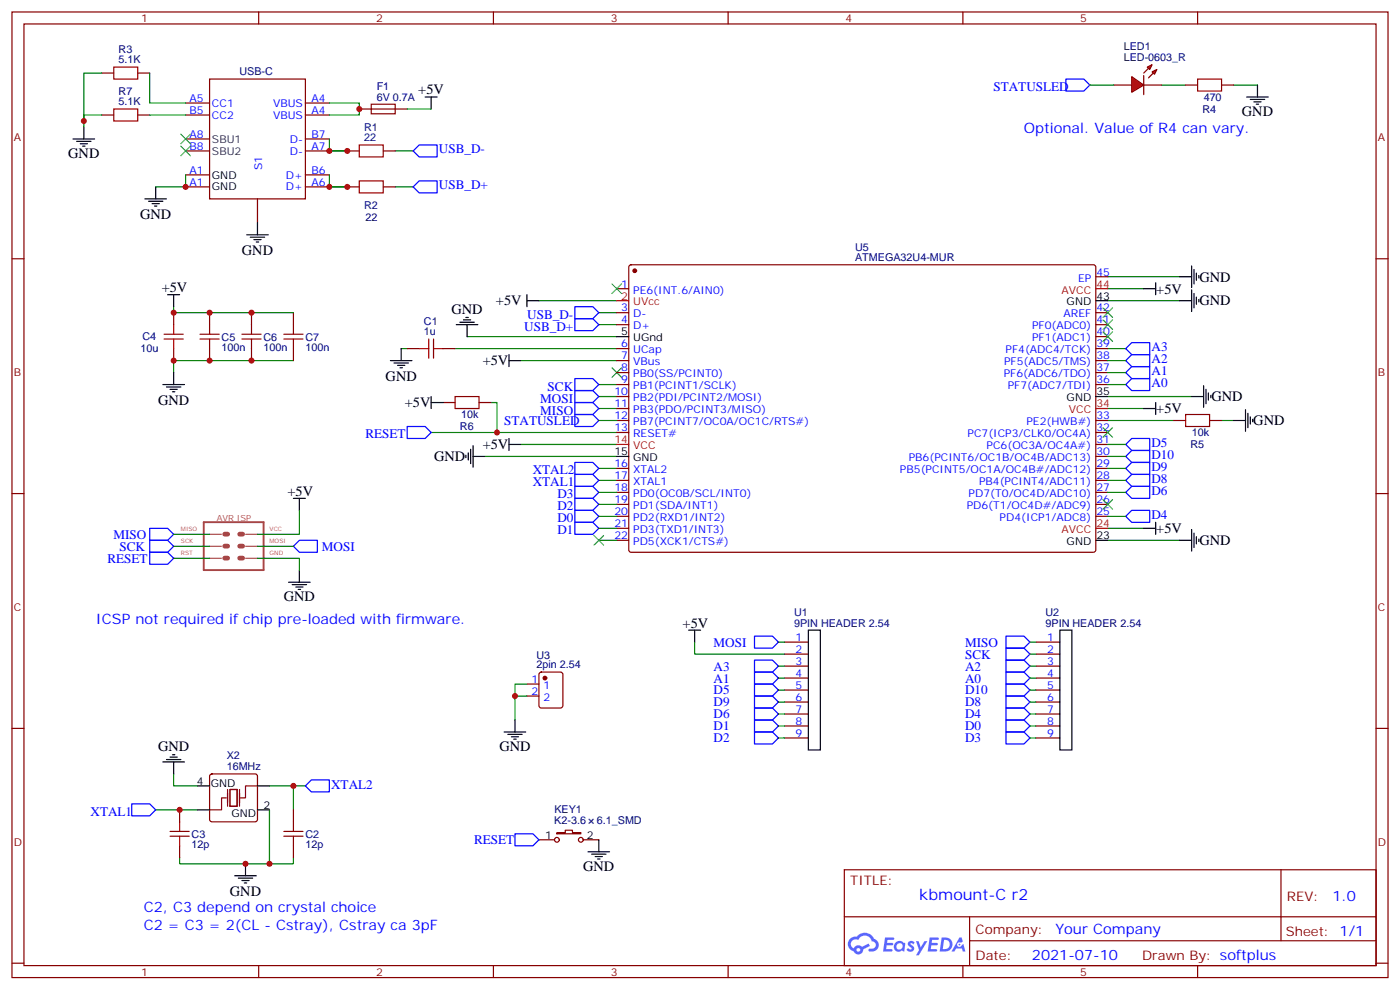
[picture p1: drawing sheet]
<svg xmlns="http://www.w3.org/2000/svg" width="412mm" height="292mm" viewBox="0 0 412 292" stroke-linecap="round" stroke-linejoin="round" font-family="sans-serif">
<g fill="none" stroke="#870000" stroke-width=".35">
<path d="M3.5 3.5h405.4v284.4h-405.4zM7.1 7.1h398.2v277.2h-398.2zM76.2 3.5v3.6M145.3 3.5v3.6M214.5 3.5v3.6M283.6 3.5v3.6M352.8 3.5v3.6M3.5 76.2h3.6M405.3 76.2h3.6M3.5 145.3h3.6M405.3 145.3h3.6M3.5 214.5h3.6"/>
<path d="M405.3 214.5h3.6M248.7 256.1h156.6v28.2h-156.6zM377.3 256.1v20.9M248.7 270h156.5M285.6 277h119.6M285.6 270v14.1M3.5 283.6h3.6M76.2 284.3v3.6M145.3 284.3v3.6M214.5 284.3v3.6M283.6 284.3v3.6M352.8 284.3v3.6"/>
<path d="M405.3 283.6h3.6"/>
</g>
<g fill="#5487ff">
<path d="M267.7 277.3a1.22 1.22 0 0 1 1.7 .3l-.4 .5a.47 .47 0 0 0-.3-.4 .47 .47 0 0 0-.5 .2l.1 .3a1.14 1.14 0 0 1 .8 1.7 1.14 1.14 0 0 1-1.9 0l-.2-.2 .5-.5 .7 .4a.29 .29 0 0 0 .3-.3 .29 .29 0 0 0-.2-.3 1.04 1.04 0 0 1-.6-1.7z"/>
<path d="M260.7 276h2.4l.3 .2-.2 .5-1.8 .1-.1 .8h1.5l.3 .4-.3 .4h-1.6l-.2 1.1h1.7l.2 .3-.2 .3-2.6 .1z"/>
<path d="M273.8 276h2.4l.3 .2-.1 .5-1.8 .1-.2 .8h1.6l.3 .4-.4 .4h-1.6l-.1 1.1h1.7l.2 .3-.2 .3-2.6 .1z"/>
<path d="M282.6 276.1h.7l.3 1.2-.6 .3a.69 .69 0 0 0-1 .3 .69 .69 0 0 0 .4 1 .69 .69 0 0 0 .9-.7l.5-.2 .6 2.2h-.8l-.2-.9h-1.8l-.5 .9h-.8z"/>
<path d="M269.8 277.1h.8l.6 1.8 1.1-1.8h.9l-2.6 4.2h-.8l.9-1.5z"/>
<path d="M277.4 276.1l-.6 4.1h1.3a2.11 2.11 0 0 0 2.5-2.1 2.11 2.11 0 0 0-2.5-2zM278.1 276.8a1.39 1.39 0 0 1 1.7 1.4 1.39 1.39 0 0 1-1.8 1.3h-.3z"/>
<path d="M263.7 277.7a1.54 1.54 0 0 0-.1 2.1 1.54 1.54 0 0 0 2.2 .2l.6 .2 .3-2.3-.2-.2-.4-.1a1.49 1.49 0 0 0-2.4 .1zM264 278.7a.94 .94 0 0 1 1.8 0 .94 .94 0 0 1-1.8 0z"/>
<path d="M250.4 276.4a2.18 2.18 0 0 0 1.1 3.7 1.44 1.44 0 0 0 1.6 1 1.44 1.44 0 0 0 1.2-1.5l2-1-.5-.8-1.9 1a1.47 1.47 0 0 0-2.4 .4 1.39 1.39 0 0 1-.7-1.9 1.39 1.39 0 0 1 2-.5 2.12 2.12 0 0 1 2.2-1.3 2.12 2.12 0 0 1 1.9 1.7 1.14 1.14 0 0 1 1.1 1.4 1.14 1.14 0 0 1-1.7 .8 .43 .43 0 0 0-.5 .3 .43 .43 0 0 0 .4 .5 1.98 1.98 0 0 0 2.5-1.2 1.98 1.98 0 0 0-1.2-2.5 3.1 3.1 0 0 0-5.3-.7l-.9 .1zM252.3 279.7a.55 .55 0 0 1 1.1 0 .55 .55 0 0 1-1.1 0z"/>
<circle cx="282.6" cy="278.1" r=".26"/>
</g>
<g fill="none" stroke="#870000" stroke-width=".35">
<path d="M349.2 25h3.6M359.8 25h3.6M61.7 92.1v3.5M74.1 92.1v3.5M86.4 92.1v3.5M61.7 102.7v3.5M74.1 102.7v3.5M86.4 102.7v3.5M130.5 118.5h3.6M141.1 118.5h3.5M345.7 123.8h3.5M356.3 123.8h3.5"/>
<path d="M159 198.1l.5-.2h5.6l.7 .4v9.5l-.5 .6-5.8 .1-.7-.5-.1-9.4zM155.2 201.4h3.5M155.2 205h3.5"/>
</g>
<circle cx="160.5" cy="199.7" r=".53" fill="#870000" stroke="#870000" stroke-width=".35"/>
<path d="M342.2 25h7M363.4 25h7M137.6 99.1h44.1M61.7 106.2h24.7M144.6 118.5h1.8v8.9M326.3 102.7h5.3M326.3 123.8h19.4M359.8 123.8h3.6" fill="none" stroke="#008700" stroke-width=".35"/>
<g fill="none" stroke="#a10000" stroke-width=".35">
<path d="M352.8 23.3h7v3.5h-7zM58.9 99.8h5.7M58.9 98.4h5.7M61.7 95.6v2.8M61.7 99.8v2.9M71.3 99.8h5.6M71.3 98.4h5.6M74.1 95.6v2.8M74.1 99.8v2.9M83.6 99.8h5.7M83.6 98.4h5.7M86.4 95.6v2.8"/>
<path d="M86.4 99.8v2.9M134.1 116.8h7v3.5h-7zM349.2 122.1h7.1v3.5h-7.1z"/>
</g>
<g fill="none" stroke="#000" stroke-width=".35">
<path d="M367.2 28.6h6.4M368.3 29.3h4.2M369.4 30h2.1M370.1 30.7h.7M370.4 25v3.6M134.4 95.6h6.4M135.5 94.9h4.2M136.5 94.2h2.1M137.2 93.5h.7M137.6 95.6v3.5M127 118.5h3.5M127 116.8v3.5"/>
<path d="M363.4 123.8h3.5M366.9 120.6v6.4M367.6 121.7v4.2M368.3 122.8v2.1M369 123.5v.7"/>
</g>
<path d="M180.3 108.3l2.8 2.8M183.1 108.3l-2.8 2.8" fill="none" stroke="#3c3" stroke-width=".35"/>
<g fill="#f00" stroke="#870000" stroke-width=".35">
<path d="M333.4 22.6l3.5 2.4-3.5 2.2z"/>
<path d="M336.9 22.2v5.7z"/>
</g>
<g fill="#870000" stroke="#870000" stroke-width=".35">
<path d="M336.9 21.5l1.4-1.4z"/>
<path d="M338.3 22.9l1.4-1.4z"/>
</g>
<g fill="#f00" stroke="#870000" stroke-width=".35">
<path d="M338 19.8l1.4-.7-.7 1.4z"/>
<path d="M339.4 21.2l1.4-.7-.7 1.4z"/>
</g>
<g fill="none" stroke="#870000" stroke-width=".35">
<path d="M30 33.9h3.5M30 21.5h3.5M40.6 33.9h3.5M40.6 21.5h3.5M54.7 30.3h7M54.7 33.9h7M61.7 23.3h28.3v35.3h-28.3zM90 30.3h7M90 33.9h7M105.8 32.1h14.1M328.1 25h5.3M336.9 25h5.3"/>
<path d="M54.7 55h7M54.7 44.4h7M54.7 40.9h7M54.7 51.5h7M75.8 58.6v7M90 55h7M90 44.4h7M90 40.9h7M90 51.5h7M102.3 55h3.5M102.3 44.4h3.5M112.9 55h3.5"/>
<path d="M112.9 44.4h3.5M185.4 78.2l.5-.2h136.5l.4 .7-.1 83.5-.6 .4h-136.5l-.4-.7v-83.2zM51.2 92.1v3.5M181.7 85h3.5M181.7 92.1h3.5M181.7 95.6h3.5M322.8 92.1h3.5M322.8 95.6h3.5M322.8 99.1h3.5M322.8 81.5h3.5M51.2 102.7v3.5M119.9 102.7h3.6"/>
<path d="M130.5 102.7h3.6M181.7 102.7h3.5M181.7 106.2h3.5M181.7 109.7h3.5M181.7 113.2h3.5M181.7 116.8h3.5M322.8 102.7h3.5M322.8 106.2h3.5M322.8 109.7h3.5M322.8 113.2h3.5M181.7 120.3h3.5M181.7 123.8h3.5"/>
<path d="M181.7 127.4h3.5M181.7 137.9h3.5M322.8 123.8h3.5M322.8 127.4h3.5M322.8 137.9h3.5M322.8 134.4h3.5M322.8 130.9h3.5M181.7 141.5h3.5M181.7 145h3.5M181.7 148.5h3.5M181.7 152h3.5M181.7 155.6h3.5"/>
<path d="M181.7 159.1h3.5M322.8 141.5h3.5M322.8 145h3.5M322.8 148.5h3.5M322.8 152h3.5M231.1 189.1h7M231.1 192.6h7M231.1 196.1h7M231.1 199.7h7M305.2 189.1h7M305.2 192.6h7M305.2 196.1h7"/>
<path d="M305.2 199.7h7M231.1 203.2h7M231.1 206.7h7M231.1 210.3h7M231.1 213.8h7M231.1 217.3h7M305.2 203.2h7M305.2 206.7h7M305.2 210.3h7M305.2 213.8h7M305.2 217.3h7M52.9 238.5v3.5"/>
<path d="M62 228.1l.4-.2h12.7l.5 .2 .2 .5v12.7l-.2 .5-.5 .2h-12.7l-.5-.2-.2-.5v-12.7zM86.4 238.5v3.5M52.9 249.1v3.5M86.4 249.1v3.5M158.7 247.3h4.6M164 245.2h2.5v-.7h2.1v.7h2.5v.3h-7.1zM171.8 247.3h4.6"/>
<circle cx="164" cy="247.3" r=".71"/>
<circle cx="171.1" cy="247.3" r=".71"/>
</g>
<g fill="none" stroke="#00f" stroke-width=".35">
<path d="M314 23.3h5.3l1.7 1.7-1.7 1.8h-5.3zM121.7 44.4l1.8-1.7h5.3v3.5h-5.3zM121.7 55l1.8-1.7h5.3v3.5h-5.3zM169.3 93.8h5.3l1.8 1.8-1.8 1.8h-5.3zM169.3 90.3h5.3l1.8 1.8-1.8 1.7h-5.3zM169.3 115h5.3l1.8 1.8-1.8 1.7h-5.3zM169.3 118.5h5.3l1.8 1.8-1.8 1.8h-5.3zM169.3 111.5h5.3l1.8 1.7-1.8 1.8h-5.3zM331.6 109.7l1.8-1.8h5.3v3.6h-5.3zM331.6 102.7l1.8-1.8h5.3v3.5h-5.3zM333.4 111.5h5.3v3.5h-5.3l-1.8-1.8zM333.4 104.4h5.3v3.5h-5.3l-1.8-1.7z"/>
<path d="M119.9 125.6h5.3l1.8 1.8-1.8 1.7h-5.3zM169.3 136.2h5.3l1.8 1.7-1.8 1.8h-5.3zM169.3 139.7h5.3l1.8 1.8-1.8 1.7h-5.3zM169.3 122.1h5.3l1.8 1.7-1.8 1.8h-5.3zM331.6 134.4l1.8-1.8h5.3v3.6h-5.3zM333.4 129.1h5.3v3.5h-5.3l-1.8-1.7zM333.4 136.2h5.3v3.5h-5.3l-1.8-1.8zM44.1 155.6h5.3l1.8 1.7-1.8 1.8h-5.3zM44.1 159.1h5.3l1.8 1.8-1.8 1.7h-5.3zM169.3 150.3h5.3l1.8 1.7-1.8 1.8h-5.3zM169.3 153.8h5.3l1.8 1.8-1.8 1.7h-5.3zM169.3 146.8h5.3l1.8 1.7-1.8 1.8h-5.3z"/>
<path d="M169.3 143.2h5.3l1.8 1.8-1.8 1.8h-5.3zM331.6 141.5l1.8-1.8h5.3v3.5h-5.3zM333.4 150.3h5.3v3.5h-5.3l-1.8-1.8zM333.4 143.2h5.3v3.6h-5.3l-1.8-1.8zM44.1 162.6h5.3l1.8 1.8-1.8 1.8h-5.3zM86.4 160.9l1.8-1.8h5.3v3.5h-5.3zM222.2 187.3h5.3l1.8 1.8-1.8 1.8h-5.3zM222.2 194.4h5.3l1.8 1.7-1.8 1.8h-5.3zM222.2 197.9h5.3l1.8 1.8-1.8 1.7h-5.3zM296.3 197.9h5.3l1.8 1.8-1.8 1.7h-5.3zM296.3 194.4h5.3l1.8 1.7-1.8 1.8h-5.3zM296.3 190.9h5.3l1.8 1.7-1.8 1.8h-5.3z"/>
<path d="M296.3 187.3h5.3l1.8 1.8-1.8 1.8h-5.3zM222.2 201.4h5.3l1.8 1.8-1.8 1.8h-5.3zM222.2 205h5.3l1.8 1.7-1.8 1.8h-5.3zM222.2 208.5h5.3l1.8 1.8-1.8 1.7h-5.3zM222.2 212h5.3l1.8 1.8-1.8 1.7h-5.3zM222.2 215.5h5.3l1.8 1.8-1.8 1.8h-5.3zM296.3 215.5h5.3l1.8 1.8-1.8 1.8h-5.3zM296.3 212h5.3l1.8 1.8-1.8 1.7h-5.3zM296.3 208.5h5.3l1.8 1.8-1.8 1.7h-5.3zM296.3 205h5.3l1.8 1.7-1.8 1.8h-5.3zM296.3 201.4h5.3l1.8 1.8-1.8 1.8h-5.3zM38.8 236.7h5.3l1.8 1.8-1.8 1.7h-5.3z"/>
<path d="M90 231.4l1.7-1.7h5.3v3.5h-5.3zM151.7 245.5h5.3l1.7 1.8-1.7 1.8h-5.3z"/>
</g>
<g fill="none" stroke="#008700" stroke-width=".35">
<path d="M30 33.9h-5.3v3.5M30 21.5h-5.3v14.1M44.1 21.5v8.8h10.6M44.1 33.9h10.6M97 30.3h8.8v3.6h-8.8M119.9 32.1h7.1M321 25h7.1M54.7 51.5v3.5h-8.8M97 40.9v3.5h5.3h-5.3M97 51.5v3.5h5.3h-5.3M116.4 55h5.3M116.4 44.4h5.3"/>
<path d="M51.2 90.3v1.8h35.2M158.7 88.5h23M176.4 95.6h5.3M176.4 92.1h5.3M326.3 81.5h21.2M326.3 88.5h21.2M326.3 85h10.6M61.7 106.2h-10.5v3.5M118.2 102.7h1.7M134.1 102.7h47.6M153.5 106.2h28.2M176.4 113.2h5.3"/>
<path d="M176.4 116.8h5.3M326.3 113.2h5.3M326.3 116.8h24.7M326.3 106.2h5.3M326.3 109.7h5.3M127 127.4h54.7M142.9 134.4h38.8M153.5 130.9h28.2M176.4 137.9h5.3M176.4 120.3h5.3M176.4 123.8h5.3M326.3 137.9h5.3"/>
<path d="M326.3 120.3h10.6M326.3 134.4h5.3M326.3 130.9h5.3M51.2 157.3h10.5M88.2 150.3v7h-12.4M176.4 141.5h5.3M176.4 159.1h5.3M176.4 155.6h5.3M176.4 145h5.3M176.4 148.5h5.3M176.4 152h5.3M326.3 141.5h5.3"/>
<path d="M326.3 159.1h21.2M326.3 155.6h10.6M326.3 145h5.3M326.3 152h5.3M51.2 164.4h10.5M51.2 160.9h10.5M75.8 164.4h12.4v3.5M75.8 160.9h10.6M204.6 189.1v3.5h26.5M229.3 189.1h1.8M229.3 196.1h1.8M229.3 199.7h1.8"/>
<path d="M303.4 189.1h1.8M303.4 196.1h1.8M303.4 199.7h1.8M303.4 192.6h1.8M155.2 205h-3.5v7M155.2 201.4h-3.5v3.6M229.3 203.2h1.8M229.3 206.7h1.8M229.3 210.3h1.8M229.3 213.8h1.8M229.3 217.3h1.8M303.4 203.2h1.8"/>
<path d="M303.4 206.7h1.8M303.4 210.3h1.8M303.4 213.8h1.8M303.4 217.3h1.8M45.9 238.5h12.3M51.2 227.9v3.5h7M79.4 238.5v15.9h-26.5v-1.8M79.4 231.4h10.6M86.4 231.4v7.1M86.4 252.6v1.8h-7"/>
</g>
<g fill="none" stroke="#000" stroke-width=".35">
<path d="M24.7 37.4v3.5M125.2 28.6h3.6M127 28.6v3.5M21.5 40.9h6.4M22.6 41.6h4.2M23.6 42.3h2.2M24.3 43h.7M42.7 58.6h6.3M43.7 59.3h4.3M44.8 60h2.1M45.9 55v3.6M45.5 60.7h.7"/>
<path d="M72.7 69.1h6.3M73.7 69.8h4.3M74.8 70.6h2.1M75.5 71.3h.7M75.8 65.6v3.5M351 78.3v6.4M351.7 79.4v4.2M49.4 86.8h3.5M51.2 86.8v3.5M155.2 88.5h3.5M155.2 86.8v3.5M181.7 99.1h3.5"/>
<path d="M322.8 88.5h3.5M336.9 85h3.5M340.4 83.3v3.5M347.5 81.5h3.5M347.5 88.5h3.5M351 85.4v6.3M351.7 86.4v4.3M352.4 80.4v2.1M352.4 87.5v2.1M353.1 81.1v.7M353.1 88.2v.7M48 113.2h6.3"/>
<path d="M49 113.9h4.3M50.1 114.7h2.1M50.8 115.4h.7M51.2 109.7v3.5M115 106.2h6.4M116.1 106.9h4.2M117.1 107.6h2.1M117.8 108.3h.7M118.2 102.7v3.5M149.9 106.2h3.6M149.9 104.4v3.5M322.8 116.8h3.5"/>
<path d="M340.4 118.5v3.6M351 116.8h3.5M354.5 113.6v6.3M355.2 114.7v4.2M356 115.7v2.1M356.7 116.4v.7M137.2 134.1v.7M137.9 133.3v2.2M138.6 132.3v4.2M139.3 134.4h3.6M139.3 131.2v6.4M149.9 130.9h3.6"/>
<path d="M149.9 129.1v3.5M181.7 134.4h3.5M336.9 120.3h3.5M86.4 146.8h3.6M88.2 146.8v3.5M322.8 159.1h3.5M336.9 155.6h3.5M340.4 153.8v3.5M347.5 159.1h3.5M351 155.9v6.4M351.7 157v4.2M352.4 158v2.2"/>
<path d="M353.1 158.7v.8M85 171.4h6.4M86.1 172.2h4.2M87.1 172.9h2.2M87.8 173.6h.7M88.2 167.9v3.5M202.8 185.6h3.6M204.6 185.6v3.5M238.1 185.6h3.6v35.2h-3.6zM312.2 185.6h3.5v35.2h-3.5zM148.5 215.5h6.4M149.6 216.3h4.2"/>
<path d="M150.6 217h2.2M151.3 217.7h.7M151.7 212v3.5M48 224.4h6.3M49 223.7h4.3M50.1 223h2.1M50.8 222.3h.7M51.2 224.4v3.5M58.2 231.4h3.5M58.2 238.5h3.5M75.8 231.4h3.6M75.8 238.5h3.6"/>
<path d="M69.1 257.9h6.4M70.2 258.6h4.2M71.3 259.3h2.1M72 260h.7M72.3 254.4v3.5M173.2 250.8h6.4M174.3 251.5h4.2M175.3 252.2h2.1M176 252.9h.7M176.4 247.3v3.5"/>
</g>
<g fill="none" stroke="#a10000" stroke-width=".35">
<path d="M33.5 19.8h7.1v3.5h-7.1zM33.5 32.1h7.1v3.5h-7.1zM109.4 30.7h7v2.8h-7zM105.8 53.3h7.1v3.5h-7.1zM105.8 42.7h7.1v3.5h-7.1zM48.3 99.8h5.7M48.3 98.4h5.7M51.2 95.6v2.8M51.2 99.8v2.9M126.3 99.8v5.7M127.7 99.8v5.7M123.5 102.7h2.8"/>
<path d="M127.7 102.7h2.8M50.1 246.2h5.6M50.1 244.8h5.6M52.9 242v2.8M52.9 246.2v2.9M83.6 246.2h5.7M83.6 244.8h5.7M86.4 242v2.8M86.4 246.2v2.9"/>
</g>
<path d="M66.7 235h-1.4v3.5h-3.6M67 232.5v4.9M67.7 232.5h2.1v4.9h-2.1zM70.6 232.5v4.9M75.8 231.4h-3.5v3.6h-1.7" fill="none" stroke="#870012" stroke-width=".35"/>
<path d="M60 153.8h17.7v14.1h-17.7z" fill="none" stroke="#a64a4a" stroke-width=".56"/>
<path d="M66.2 157.3h.9M70.6 157.3h.9M66.2 160.8h.9M66.2 164.3h.9M70.6 160.8h.9M70.6 164.3h.9" fill="none" stroke="#a64a4a" stroke-width="1.4"/>
<path d="M61.7 157.3h3.5M72.4 157.3h3.4M61.7 160.9h3.5M61.7 164.4h3.5M72.4 160.9h3.4M72.4 164.4h3.4" fill="none" stroke="#a64a4a" stroke-width=".35"/>
<circle cx="187" cy="79.7" r=".53" fill="#870000" stroke="#870000" stroke-width=".35"/>
<path d="M181.7 88.5h3.5M322.8 85h3.5M181.7 130.9h3.5M322.8 120.3h3.5M322.8 155.6h3.5" fill="none" stroke="#f00" stroke-width=".35"/>
<g fill="none" stroke="#3c3" stroke-width=".35">
<path d="M53.3 39.5l2.8 2.8M56.1 39.5l-2.8 2.8M53.3 43l2.8 2.9M56.1 43l-2.8 2.9M180.3 83.6l2.8 2.8M183.1 83.6l-2.8 2.8M324.9 90.7l2.8 2.8M324.9 94.2l2.8 2.8M324.9 97.7l2.8 2.8M327.7 90.7l-2.8 2.8M327.7 94.2l-2.8 2.8M327.7 97.7l-2.8 2.8"/>
<path d="M324.9 125.9l2.8 2.9M327.7 125.9l-2.8 2.9M175 157.7l2.8 2.8M177.8 157.7l-2.8 2.8M324.9 147.1l2.8 2.8M327.7 147.1l-2.8 2.8"/>
</g>
<g fill="#c00">
<circle cx="51.2" cy="106.2" r=".88"/>
<circle cx="61.7" cy="106.2" r=".88"/>
<circle cx="74.1" cy="106.2" r=".88"/>
<circle cx="74.1" cy="92.1" r=".88"/>
<circle cx="61.7" cy="92.1" r=".88"/>
<circle cx="51.2" cy="92.1" r=".88"/>
<circle cx="72.3" cy="254.4" r=".88"/>
<circle cx="52.9" cy="238.5" r=".88"/>
<circle cx="79.4" cy="254.4" r=".88"/>
<circle cx="86.4" cy="231.4" r=".88"/>
<circle cx="151.7" cy="205" r=".88"/>
<circle cx="105.8" cy="32.1" r=".88"/>
<circle cx="97" cy="44.4" r=".88"/>
<circle cx="97" cy="55" r=".88"/>
<circle cx="102.3" cy="44.4" r=".88"/>
<circle cx="102.3" cy="55" r=".88"/>
<circle cx="54.7" cy="55" r=".88"/>
<circle cx="24.7" cy="35.6" r=".88"/>
<circle cx="146.4" cy="127.4" r=".88"/>
</g>
<text font-size="4.6" fill="#00f" x="270.8" y="265.1">kbmount-C r2</text>
<g font-size="4.2">
<text x="123.2" y="27.6">+5V</text>
<text x="365.8" y="34.2">GND</text>
<text x="20.1" y="46.6">GND</text>
<text x="41.3" y="64.6">GND</text>
<text x="71.3" y="75.1">GND</text>
<text x="353.3" y="82.9">GND</text>
<text x="47.6" y="86.1">+5V</text>
<text x="146.1" y="90">+5V</text>
<text x="340.6" y="86.4">+5V</text>
<text x="353.3" y="90">GND</text>
<text x="133" y="92.5">GND</text>
<text x="142.2" y="107.6">+5V</text>
<text x="113.6" y="112.2">GND</text>
<text x="46.6" y="119.3">GND</text>
<text x="119.3" y="119.9">+5V</text>
<text x="356.8" y="118.2">GND</text>
<text x="340.6" y="121.7">+5V</text>
<text x="369.2" y="125.2">GND</text>
<text x="127.9" y="135.8">GND</text>
<text x="142.2" y="132.3">+5V</text>
<text x="84.7" y="146">+5V</text>
<text x="340.6" y="157">+5V</text>
<text x="353.3" y="160.5">GND</text>
<text x="83.6" y="177.1">GND</text>
<text x="201.1" y="184.9">+5V</text>
<text x="46.6" y="221.2">GND</text>
<text x="147.1" y="221.2">GND</text>
<text x="171.8" y="256.5">GND</text>
<text x="67.7" y="263.9">GND</text>
</g>
<g font-size="4.2" fill="#00f">
<text x="301.6" y="39.2">Optional. Value of R4 can vary.</text>
<text x="28.2" y="183.8">ICSP not required if chip pre-loaded with firmware.</text>
<text x="42.3" y="268.5">C2, C3 depend on crystal choice</text>
<text x="392.5" y="265.4">1.0</text>
<text x="42.3" y="273.8">C2 = C3 = 2(CL - Cstray), Cstray ca 3pF</text>
<text x="310.9" y="274.9">Your Company</text>
<text x="304" y="282.7">2021-07-10</text>
</g>
<g font-size="3.9" fill="#00f">
<text x="292.6" y="26.8">STATUSLED</text>
<text x="129.3" y="45.2">USB_D-</text>
<text x="129.3" y="55.7">USB_D+</text>
<text x="155.3" y="93.8">USB_D-</text>
<text x="154.4" y="97.4">USB_D+</text>
<text x="339.2" y="107">A2</text>
<text x="339.2" y="103.5">A3</text>
<text x="339.2" y="110.6">A1</text>
<text x="159.1" y="118.5">MOSI</text>
<text x="161.3" y="115">SCK</text>
<text x="339.2" y="114.1">A0</text>
<text x="148.5" y="125.1">STATUSLED</text>
<text x="159.1" y="122.1">MISO</text>
<text x="107.6" y="129.1">RESET</text>
<text x="339.2" y="131.7">D5</text>
<text x="339.2" y="135.3">D10</text>
<text x="156.9" y="139.7">XTAL2</text>
<text x="156.9" y="143.2">XTAL1</text>
<text x="339.2" y="142.3">D8</text>
<text x="339.2" y="138.8">D9</text>
<text x="164.2" y="146.8">D3</text>
<text x="339.2" y="145.8">D6</text>
<text x="164.2" y="153.8">D0</text>
<text x="164.2" y="150.3">D2</text>
<text x="339.2" y="152.9">D4</text>
<text x="33.4" y="158.6">MISO</text>
<text x="164.2" y="157.3">D1</text>
<text x="31.6" y="165.7">RESET</text>
<text x="35.2" y="162.1">SCK</text>
<text x="94.8" y="162.1">MOSI</text>
<text x="210.2" y="190.4">MOSI</text>
<text x="284.3" y="190.4">MISO</text>
<text x="210.2" y="197.4">A3</text>
<text x="284.3" y="197.4">A2</text>
<text x="284.3" y="193.9">SCK</text>
<text x="210.2" y="201">A1</text>
<text x="284.3" y="201">A0</text>
<text x="210.2" y="204.5">D5</text>
<text x="210.2" y="208">D9</text>
<text x="284.3" y="208">D8</text>
<text x="284.3" y="204.5">D10</text>
<text x="210.2" y="211.6">D6</text>
<text x="210.2" y="215.1">D1</text>
<text x="284.3" y="215.1">D0</text>
<text x="284.3" y="211.6">D4</text>
<text x="210.2" y="218.6">D2</text>
<text x="284.3" y="218.6">D3</text>
<text x="97.5" y="232.2">XTAL2</text>
<text x="26.7" y="240.2">XTAL1</text>
<text x="139.6" y="248.6">RESET</text>
</g>
<g font-size="3.9" fill="#800">
<text x="250.5" y="260.7">TITLE:</text>
<text x="379.1" y="265.4">REV:</text>
<text x="287.4" y="274.9">Company:</text>
<text x="378.7" y="275.5">Sheet: 1/1</text>
<text x="287.4" y="282.6">Date:</text>
<text x="336.4" y="282.7">Drawn By: softplus</text>
</g>
<g font-size="3.2" fill="#800">
<text x="41.6" y="6.5">1</text>
<text x="110.8" y="6.5">2</text>
<text x="179.9" y="6.5">3</text>
<text x="249.1" y="6.5">4</text>
<text x="318.2" y="6.5">5</text>
<text x="4.1" y="41.6">A</text>
<text x="405.9" y="41.6">A</text>
<text x="4.1" y="110.8">B</text>
<text x="405.9" y="110.8">B</text>
<text x="4.1" y="179.9">C</text>
<text x="405.9" y="179.9">C</text>
<text x="4.1" y="249.1">D</text>
<text x="405.9" y="249.1">D</text>
<text x="41.6" y="287.3">1</text>
<text x="110.8" y="287.3">2</text>
<text x="179.9" y="287.3">3</text>
<text x="249.1" y="287.3">4</text>
<text x="318.2" y="287.3">5</text>
</g>
<g font-size="3.2" fill="#000080">
<text x="34.9" y="15.5">R3</text>
<text x="331" y="18">LED-0603_R</text>
<text x="331" y="14.8">LED1</text>
<text x="34.9" y="18.7">5.1K</text>
<text x="70.5" y="22.2">USB-C</text>
<text x="34.9" y="27.9">R7</text>
<text x="111" y="29.6">6V 0.7A</text>
<text x="111" y="26.4">F1</text>
<text x="354.6" y="29.7">470</text>
<text x="34.9" y="31">5.1K</text>
<text x="354.2" y="33.2">R4</text>
<text x="107.3" y="41.6">22</text>
<text x="107.3" y="38.5">R1</text>
<text x="107.3" y="61.4">R2</text>
<text x="107.6" y="65">22</text>
<text x="251.9" y="76.8">ATMEGA32U4-MUR</text>
<text x="251.9" y="73.8">U5</text>
<text x="124.9" y="95.6">C1</text>
<text x="42" y="100.2">C4</text>
<text x="65.3" y="100.3">C5</text>
<text x="77.6" y="100.3">C6</text>
<text x="90" y="100.3">C7</text>
<text x="124.9" y="98.8">1u</text>
<text x="41.3" y="103.8">10u</text>
<text x="65.3" y="103.5">100n</text>
<text x="77.6" y="103.5">100n</text>
<text x="90" y="103.5">100n</text>
<text x="135.8" y="123.2">10k</text>
<text x="135.5" y="126.7">R6</text>
<text x="350.7" y="132">R5</text>
<text x="351" y="128.5">10k</text>
<text x="233.9" y="184.5">9PIN HEADER 2.54</text>
<text x="233.9" y="181.3">U1</text>
<text x="308" y="184.5">9PIN HEADER 2.54</text>
<text x="308" y="181.3">U2</text>
<text x="158" y="196.8">2pin 2.54</text>
<text x="158" y="193.9">U3</text>
<text x="66.8" y="226.8">16MHz</text>
<text x="66.8" y="223.6">X2</text>
<text x="163.3" y="239.5">KEY1</text>
<text x="163.3" y="242.8">K2-3.6</text>
<text x="175.8" y="242.8">6.1_SMD</text>
<text x="56.4" y="249.8">12p</text>
<text x="56.4" y="246.7">C3</text>
<text x="90" y="249.8">12p</text>
<text x="90" y="246.7">C2</text>
</g>
<g font-size="3.2" fill="#00f">
<text x="55.8" y="30">A5</text>
<text x="91.7" y="30">A4</text>
<text x="55.8" y="33.5">B5</text>
<text x="62.4" y="31.4">CC1</text>
<text x="62.4" y="34.9">CC2</text>
<text x="80.4" y="31.4">VBUS</text>
<text x="80.4" y="34.9">VBUS</text>
<text x="91.7" y="33.5">A4</text>
<text x="55.8" y="40.6">A8</text>
<text x="85.4" y="42">D-</text>
<text x="91.7" y="40.6">B7</text>
<text x="55.8" y="44.1">B8</text>
<text x="85.4" y="45.5">D-</text>
<text x="91.7" y="44.1">A7</text>
<text x="55.8" y="51.2">A1</text>
<text x="77.3" y="50" transform="rotate(-90 77.3 50)">S1</text>
<text x="84.2" y="52.6">D+</text>
<text x="91.7" y="51.2">B6</text>
<text x="55.8" y="54.7">A1</text>
<text x="84.2" y="56.1">D+</text>
<text x="91.7" y="54.7">A6</text>
<text x="317.6" y="82.9">EP</text>
<text x="323" y="81.1">45</text>
<text x="183" y="84.7">1</text>
<text x="186.5" y="86.4">PE6(INT.6/AIN0)</text>
<text x="183" y="91.7">3</text>
<text x="183" y="95.2">4</text>
<text x="186.5" y="93.5">D-</text>
<text x="313.3" y="93.5">AREF</text>
<text x="323" y="95.2">41</text>
<text x="323" y="91.7">42</text>
<text x="186.5" y="97">D+</text>
<text x="304" y="100.5">PF1(ADC1)</text>
<text x="304" y="97">PF0(ADC0)</text>
<text x="323" y="98.8">40</text>
<text x="183" y="102.3">6</text>
<text x="183" y="105.8">7</text>
<text x="186.5" y="104.1">UCap</text>
<text x="186.5" y="107.6">VBus</text>
<text x="295.8" y="107.6">PF5(ADC5/TMS)</text>
<text x="296.2" y="104.1">PF4(ADC4/TCK)</text>
<text x="323" y="105.8">38</text>
<text x="323" y="102.3">39</text>
<text x="183" y="109.4">8</text>
<text x="183" y="112.9">9</text>
<text x="186.5" y="111.1">PB0(SS/PCINT0)</text>
<text x="295.7" y="111.1">PF6(ADC6/TDO)</text>
<text x="323" y="112.9">36</text>
<text x="323" y="109.4">37</text>
<text x="181" y="116.4">10</text>
<text x="181" y="119.9">11</text>
<text x="186.5" y="114.7">PB1(PCINT1/SCLK)</text>
<text x="186.5" y="118.2">PB2(PDI/PCINT2/MOSI)</text>
<text x="296.8" y="114.7">PF7(ADC7/TDI)</text>
<text x="181" y="123.5">12</text>
<text x="186.5" y="121.7">PB3(PDO/PCINT3/MISO)</text>
<text x="186.5" y="125.2">PB7(PCINT7/OC0A/OC1C/RTS#)</text>
<text x="302.4" y="125.2">PE2(HWB#)</text>
<text x="323" y="123.5">33</text>
<text x="181" y="127">13</text>
<text x="186.5" y="128.8">RESET#</text>
<text x="285" y="128.8">PC7(ICP3/CLK0/OC4A)</text>
<text x="323" y="130.5">31</text>
<text x="323" y="127">32</text>
<text x="181" y="137.6">16</text>
<text x="267.7" y="135.8">PB6(PCINT6/OC1B/OC4B/ADC13)</text>
<text x="290.6" y="132.3">PC6(OC3A/OC4A#)</text>
<text x="323" y="137.6">29</text>
<text x="323" y="134.1">30</text>
<text x="181" y="141.1">17</text>
<text x="186.5" y="139.3">XTAL2</text>
<text x="186.5" y="142.9">XTAL1</text>
<text x="265.1" y="139.3">PB5(PCINT5/OC1A/OC4B#/ADC12)</text>
<text x="288.4" y="142.9">PB4(PCINT4/ADC11)</text>
<text x="323" y="141.1">28</text>
<text x="181" y="144.6">18</text>
<text x="181" y="148.2">19</text>
<text x="186.5" y="146.4">PD0(OC0B/SCL/INT0)</text>
<text x="186.5" y="149.9">PD1(SDA/INT1)</text>
<text x="284.8" y="149.9">PD6(T1/OC4D#/ADC9)</text>
<text x="285.3" y="146.4">PD7(T0/OC4D/ADC10)</text>
<text x="323" y="148.2">26</text>
<text x="323" y="144.6">27</text>
<text x="181" y="151.7">20</text>
<text x="181" y="155.2">21</text>
<text x="186.5" y="153.5">PD2(RXD1/INT2)</text>
<text x="294.5" y="153.5">PD4(ICP1/ADC8)</text>
<text x="323" y="151.7">25</text>
<text x="181" y="158.7">22</text>
<text x="186.5" y="157">PD3(TXD1/INT3)</text>
<text x="186.5" y="160.5">PD5(XCK1/CTS#)</text>
<text x="234.3" y="188.7">1</text>
<text x="308.4" y="188.7">1</text>
<text x="234.3" y="192.3">2</text>
<text x="234.3" y="195.8">3</text>
<text x="308.4" y="192.3">2</text>
<text x="308.4" y="195.8">3</text>
<text x="156.6" y="201.1">1</text>
<text x="160.1" y="202.8">1</text>
<text x="234.3" y="199.3">4</text>
<text x="234.3" y="202.8">5</text>
<text x="308.4" y="199.3">4</text>
<text x="308.4" y="202.8">5</text>
<text x="156.6" y="204.6">2</text>
<text x="160.1" y="206.4">2</text>
<text x="234.3" y="206.4">6</text>
<text x="234.3" y="209.9">7</text>
<text x="308.4" y="206.4">6</text>
<text x="308.4" y="209.9">7</text>
<text x="234.3" y="213.4">8</text>
<text x="308.4" y="213.4">8</text>
<text x="234.3" y="217">9</text>
<text x="308.4" y="217">9</text>
</g>
<g font-size="3.2" fill="#333">
<text x="62.4" y="42">SBU1</text>
<text x="62.4" y="45.5">SBU2</text>
</g>
<g font-size="3.2">
<text x="62.4" y="52.6">GND</text>
<text x="62.4" y="56.1">GND</text>
<text x="314.2" y="90">GND</text>
<text x="323" y="88.2">43</text>
<text x="183" y="98.8">5</text>
<text x="186.5" y="100.5">UGnd</text>
<text x="314.2" y="118.2">GND</text>
<text x="323" y="116.4">35</text>
<text x="181" y="134.1">15</text>
<text x="186.5" y="135.8">GND</text>
<text x="314.2" y="160.5">GND</text>
<text x="323" y="158.7">23</text>
<text x="58" y="231.1">4</text>
<text x="62.1" y="231.8">GND</text>
<text x="77.6" y="238.1">2</text>
<text x="68.2" y="240.6">GND</text>
<text x="160.6" y="246.9">1</text>
<text x="172.9" y="246.9">2</text>
</g>
<g font-size="3.2" fill="#f00">
<text x="183" y="88.2">2</text>
<text x="186.5" y="90">UVcc</text>
<text x="312.7" y="86.4">AVCC</text>
<text x="323" y="84.7">44</text>
<text x="323" y="119.9">34</text>
<text x="314.9" y="121.7">VCC</text>
<text x="181" y="130.5">14</text>
<text x="186.5" y="132.3">VCC</text>
<text x="323" y="155.2">24</text>
<text x="312.7" y="157">AVCC</text>
</g>
<text font-size="2.5" fill="#a54b4b" x="63.9" y="153.5">AVR ISP</text>
<g font-size="1.8" fill="#a54b4b">
<text x="53.3" y="159.9">SCK</text>
<text x="53.3" y="156.4">MISO</text>
<text x="79.4" y="159.9">MOSI</text>
<text x="79.4" y="156.4">VCC</text>
<text x="53.3" y="163.5">RST</text>
<text x="79.4" y="163.5">GND</text>
</g>
</svg>
